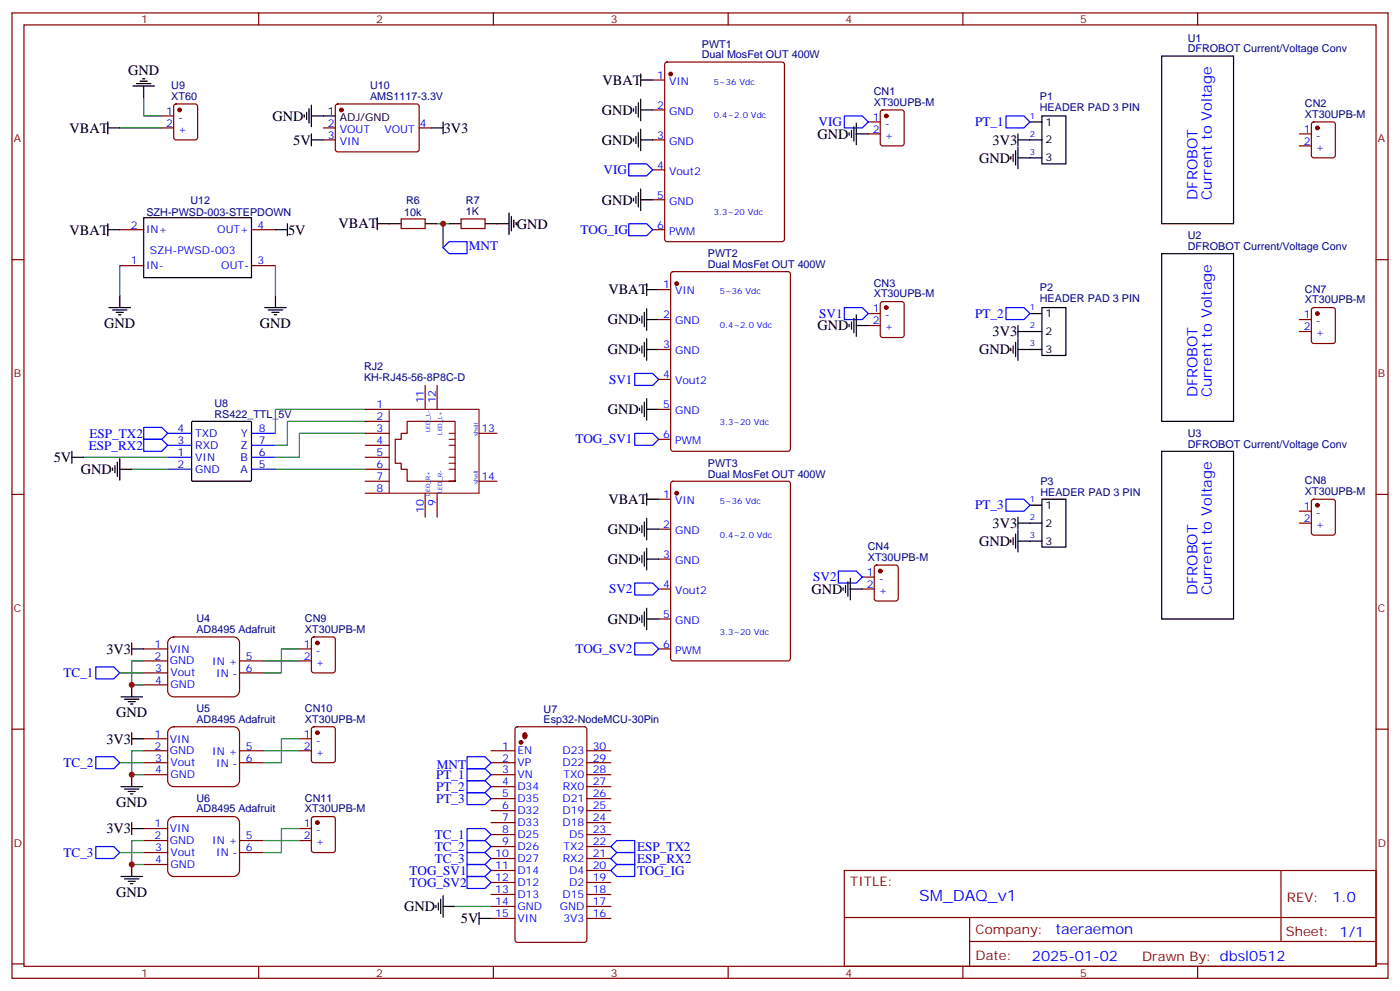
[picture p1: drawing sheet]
<svg xmlns="http://www.w3.org/2000/svg" width="412mm" height="292mm" viewBox="0 0 412 292" stroke-linecap="round" stroke-linejoin="round" font-family="sans-serif">
<g fill="none" stroke="#870000" stroke-width=".35">
<path d="M3.5 3.8h405.4v284.3h-405.4zM7.1 7.3h398.2v277.3h-398.2zM76.2 3.8v3.5M145.3 3.8v3.5M196 18.5l.5-.2h33.9l.6 .4 .1 51.8-.5 .6-34.1 .1-.7-.5v-51.7zM214.5 3.8v3.5M283.6 3.8v3.5M352.8 3.8v3.5M47.6 34.1h3.6M47.6 37.7h3.6M51.4 30.8l.5-.2h5.6l.7 .5v9.4l-.5 .6-5.8 .1-.7-.5v-9.4zM95.2 37.7h3.6"/>
<path d="M99 30.8l.5-.2 23.5 .1 .5 .6-.1 13-.6 .4h-23.6l-.4-.7v-12.7zM123.5 37.7h3.5M192.3 23.6h3.5M192.3 32.4h3.5M255.8 35.9h3.5M255.8 39.4h3.5M259.5 32.6l.5-.2h5.6l.7 .4v9.5l-.4 .6-5.9 .1-.7-.5v-9.4zM382.8 39.4h3.5M386.5 36.1l.5-.2h5.6l.7 .4v9.5l-.4 .6-5.9 .1-.7-.5v-9.4zM95.2 41.2h3.6M192.3 41.2h3.5M192.3 58.8h3.5"/>
<path d="M192.3 50h3.5M382.8 43h3.5M3.5 76.5h3.6M35.3 78.2h7M35.3 67.7h7M74.1 78.2h7M74.1 67.7h7M118.2 64.5h7v2.8h-7zM135.8 64.5h7.1v2.8h-7.1zM192.3 67.7h3.5M405.3 76.5h3.6M194 94.1h3.6"/>
<path d="M194 85.3h3.6M197.8 80.2l.5-.2h33.8l.7 .4v51.8l-.4 .7h-34.1l-.7-.4v-51.8zM255.8 92.4h3.5M255.8 95.9h3.5M259.5 89l.5-.2h5.6l.7 .5v9.4l-.4 .7h-5.9l-.7-.4v-9.5zM382.8 94.1h3.5M382.8 97.6h3.5M386.5 90.8l.5-.2h5.6l.7 .4v9.5l-.4 .6-5.9 .1-.7-.5v-9.4zM125.2 113.5v7.1M128.8 113.5v7.1M194 102.9h3.6M194 111.8h3.6"/>
<path d="M107.6 120.6h7.1M107.6 124.1h7.1M107.6 127.6h7.1M107.6 131.2h7.1M107.6 134.7h7.1M107.6 138.2h7.1M141.1 127.6h5.3M194 120.6h3.6M194 129.4h3.6M3.5 145.6h3.6M107.6 145.3h7.1M107.6 141.7h7.1"/>
<path d="M125.2 145.3v7M128.8 145.3v7M132.3 141.7h1.8h-14.2v-3.5h-1.7v-1.7h-1.8v-7.1h1.8v-1.8h1.7v-3.5h14.2v17.6M141.1 141.7h5.3M194 147h3.6M194 155.9h3.6M197.8 142l.5-.3h33.8l.7 .5v51.8l-.4 .6-34.1 .1-.7-.5v-51.7zM382.8 150.6h3.5M382.8 154.1h3.5M386.5 147.2l.5-.2h5.6l.7 .5v9.4l-.4 .7h-5.9l-.7-.4v-9.5zM405.3 145.6h3.6M194 173.5h3.6"/>
<path d="M194 164.7h3.6M254 170h3.5M254 173.5h3.5M257.8 166.6l.4-.2h5.7l.6 .5 .1 9.4-.5 .7h-5.9l-.6-.4-.1-9.5zM42.3 198.2h7.1M42.3 194.7h7.1M42.3 191.1h7.1M50 188.1l1.2-.5h17.6a1.76 1.76 0 0 1 1.8 1.8v14.1a1.89 1.89 0 0 1-1.8 1.7h-17.6a1.89 1.89 0 0 1-1.8-1.7v-14.1zM70.6 198.2h7M70.6 194.7h7M88.2 194.7h3.5M88.2 191.1h3.5"/>
<path d="M92 187.8l.4-.2h5.7l.6 .4 .1 9.5-.5 .6-5.9 .1-.6-.5-.1-9.4zM194 191.1h3.6M194 182.3h3.6M3.5 214.8h3.6M42.3 217.6h7.1M42.3 201.7h7.1M50 214.6l1.2-.5h17.6a1.76 1.76 0 0 1 1.8 1.7v14.1a1.89 1.89 0 0 1-1.8 1.8h-17.6a1.89 1.89 0 0 1-1.8-1.8v-14.1zM88.2 217.6h3.5M92 214.3l.4-.2h5.7l.6 .4 .1 9.4-.5 .7h-5.9l-.6-.4-.1-9.4zM151.9 214.3l.5-.2h19.8l.6 .4 .1 62.4-.5 .6-20 .1-.7-.5v-62.3zM405.3 214.8h3.6M42.3 224.6h7.1"/>
<path d="M42.3 221.1h7.1M42.3 228.2h7.1M70.6 224.6h7M70.6 221.1h7M88.2 221.1h3.5M144.6 224.6h7.1M144.6 221.1h7.1M144.6 228.2h7.1M144.6 238.8h7.1M144.6 235.2h7.1M144.6 231.7h7.1M172.9 224.6h7"/>
<path d="M172.9 221.1h7M172.9 228.2h7M172.9 238.8h7M172.9 235.2h7M172.9 231.7h7M42.3 251.1h7.1M42.3 247.6h7.1M42.3 254.6h7.1M42.3 244.1h7.1M50 241l1.2-.5h17.6a1.76 1.76 0 0 1 1.8 1.8v14.1a1.89 1.89 0 0 1-1.8 1.8h-17.6a1.89 1.89 0 0 1-1.8-1.8v-14.1zM70.6 251.1h7M70.6 247.6h7"/>
<path d="M88.2 247.6h3.5M88.2 244.1h3.5M92 240.7l.4-.2h5.7l.6 .5 .1 9.4-.5 .7h-5.9l-.6-.5-.1-9.4zM144.6 259.9h7.1M144.6 256.4h7.1M144.6 252.9h7.1M144.6 249.3h7.1M144.6 245.8h7.1M144.6 242.3h7.1M172.9 259.9h7M172.9 256.4h7M172.9 252.9h7"/>
<path d="M172.9 249.3h7M172.9 245.8h7M172.9 242.3h7M248.7 256.4h156.6v28.2h-156.6zM377.3 256.4v20.9M144.6 270.5h7.1M144.6 267h7.1M144.6 263.5h7.1M172.9 270.5h7M172.9 267h7M172.9 263.5h7M248.7 270.2h156.5"/>
<path d="M285.6 277.3h119.6M285.6 270.2v14.2M3.5 283.9h3.6M76.2 284.6v3.5M145.3 284.6v3.5M214.5 284.6v3.5M283.6 284.6v3.5M352.8 284.6v3.5M405.3 283.9h3.6"/>
</g>
<g fill="#870000" stroke="#870000" stroke-width=".35">
<path d="M154.2 216.1a.76 .76 0 0 1 1 .2 .76 .76 0 0 1-.2 1 .76 .76 0 0 1-1-.2 .76 .76 0 0 1 .2-1z"/>
<circle cx="153.5" cy="218.7" r=".53"/>
<circle cx="52.9" cy="32.4" r=".53"/>
<circle cx="100.5" cy="32.4" r=".53"/>
<circle cx="261.1" cy="34.1" r=".53"/>
<circle cx="261.1" cy="90.6" r=".53"/>
<circle cx="259.3" cy="168.2" r=".53"/>
<circle cx="388.1" cy="37.7" r=".53"/>
<circle cx="388.1" cy="92.4" r=".53"/>
<circle cx="388.1" cy="148.8" r=".53"/>
<circle cx="93.5" cy="189.4" r=".53"/>
<circle cx="93.5" cy="215.8" r=".53"/>
<circle cx="93.5" cy="242.3" r=".53"/>
<circle cx="197.6" cy="21.8" r=".53"/>
<circle cx="199.3" cy="83.5" r=".53"/>
<circle cx="199.3" cy="145.3" r=".53"/>
</g>
<g fill="none" stroke="#000" stroke-width=".35">
<path d="M342.2 16.5h21.2v49.4h-21.2zM31.7 35.9v3.5M31.7 37.7h3.6M39.2 25.3h6.3M40.2 24.6h4.2M41.3 23.9h2.1M42 23.2h.7M42.3 25.3v3.6M89.6 33.8v.7M90.3 33.1v2.1M91 32v4.3M91.7 34.1h7.1"/>
<path d="M91.7 31v6.3M91.7 39.4v3.6M127 37.7h3.5M130.5 35.9v3.5M186.6 32v.7M187.3 31.3v2.1M188 30.3v4.2M188 39.1v4.2M188.7 21.8v3.5M188.7 29.2v6.4M188.7 38v6.4M188.7 23.6h3.6"/>
<path d="M188.7 32.4h3.6M250.1 39.1v.7M250.8 38.4v2.1M251.5 37.3v4.3M252.2 39.4h3.6M252.2 36.3v6.3M299.9 39.4v3.6M303.4 35.9h3.5M306.9 34.1h7.1v14.2h-7.1zM91.7 41.2h3.5M186.6 40.9v.7M186.6 58.5v.7"/>
<path d="M187.3 40.1v2.2M187.3 57.8v2.1M188 56.7v4.3M188.7 41.2h3.6M188.7 58.8h3.6M188.7 55.7v6.3M297.7 46.1v.7M298.4 45.4v2.2M299.2 44.4v4.2M299.9 41.2h7M299.9 46.5h7M299.9 43.3v6.4"/>
<path d="M31.7 67.7h3.6M31.7 65.9v3.5M42.3 64.1h31.8v17.7h-31.8zM81.1 67.7h3.6M84.7 65.9v3.5M111.1 65.9h7.1M111.1 64.1v3.6M125.2 65.9h3.6M132.3 65.9h3.5M142.9 65.9h7M149.9 62.7v6.4M150.6 63.8v4.2"/>
<path d="M151.3 64.8v2.2M152 65.5v.8M342.2 74.7h21.2v49.4h-21.2zM32.1 90.6h6.4M33.2 91.3h4.2M34.2 92h2.1M34.9 92.7h.7M35.3 87.1v3.5M78 90.6h6.3M79 91.3h4.3M80.1 92h2.1M80.8 92.7h.7"/>
<path d="M81.1 87.1v3.5M188.4 93.8v.7M189.1 93.1v2.1M189.8 92v4.2M190.5 83.5v3.6M190.5 90.9v6.4M190.5 99.8v6.3M190.5 94.1h3.5M190.5 85.3h3.5M250.1 95.5v.7M250.8 94.8v2.1M251.5 93.8v4.2"/>
<path d="M252.2 92.7v6.4M252.2 95.9h3.6M299.9 97.6h7M299.9 95.9v3.5M299.9 99.8v6.3M303.4 92.4h3.5M306.9 90.6h7.1v14.1h-7.1zM188.4 102.6v.7M189.1 101.9v2.1M189.1 119.5v2.1M189.8 100.8v4.3M189.8 118.5v4.2"/>
<path d="M190.5 102.9h3.5M190.5 117.4v6.4M297.7 102.6v.7M298.4 101.9v2.1M299.2 100.8v4.3M299.9 102.9h7M21.2 134.7h3.5M21.2 132.9v3.6M33.2 137.9v.7M33.9 137.2v2.1M34.6 136.1v4.2M35.3 135v6.4"/>
<path d="M35.3 138.2h3.5M56.5 124.3l.3-.2 17.1 .1 .2 .3-.1 17.1-.3 .1h-17.1l-.2-.3zM188.4 120.2v.7M190.5 120.6h3.5M342.2 132.9h21.2v49.4h-21.2zM188.4 155.5v.7M189.1 154.8v2.1M189.8 153.7v4.3M190.5 145.3v3.5M190.5 152.7v6.3M190.5 147h3.5M190.5 155.9h3.5"/>
<path d="M297.7 159v.7M298.4 158.3v2.1M299.2 157.3v4.2M299.9 154.1h7M299.9 159.4h7M299.9 152.3v3.6M299.9 156.2v6.4M303.4 148.8h3.5M306.9 147h7.1v14.1h-7.1zM188.4 164.3v.7M189.1 163.6v2.1M189.8 162.6v4.2"/>
<path d="M190.5 161.5v6.4M190.5 179.1v6.4M190.5 164.7h3.5M248.4 173.1v.7M249.1 172.4v2.2M249.8 171.4v4.2M250.5 173.5h3.5M250.5 170.3v6.4M38.8 189.4v3.5M38.8 191.1h3.5M188.4 182v.7M189.1 181.3v2.1"/>
<path d="M189.8 180.2v4.2M190.5 182.3h3.5M35.6 205.2h6.4M36.7 206h4.2M37.7 206.7h2.2M38.5 207.4h.7M38.8 201.7v3.5M38.8 215.8v3.6M38.8 217.6h3.5M35.6 231.7h6.4M36.7 232.4h4.2M37.7 233.1h2.2"/>
<path d="M38.5 233.8h.7M38.8 228.2v3.5M35.6 258.2h6.4M36.7 258.9h4.2M37.7 259.6h2.2M38.8 242.3v3.5M38.8 254.6v3.6M38.8 244.1h3.5M38.5 260.3h.7M128.4 266.6v.7M129.1 265.9v2.1M129.8 264.9v4.2"/>
<path d="M130.5 267h3.6M130.5 263.8v6.4M141.1 270.5h3.5M141.1 268.7v3.6"/>
</g>
<path d="M49.4 134.7h7M49.4 138.2h7M49.4 131.2h7M49.4 127.6h7M74.1 134.7h7M74.1 138.2h7M74.1 131.2h7M74.1 127.6h7" fill="none" stroke="#00c" stroke-width=".35"/>
<g fill="none" stroke="#008700" stroke-width=".35">
<path d="M35.3 37.7h12.3M42.3 28.9v5.2h5.3M35.3 78.2v8.9M81.1 78.2v8.9M128.8 65.9h3.5M130.5 65.9v7.1M24.7 134.7h24.7M38.8 138.2h10.6M81.1 138.2h26.5M107.6 120.6h-26.5v7M107.6 124.1h-22.9v7.1h-3.6M107.6 127.6h-19.4v7.1h-7.1"/>
<path d="M35.3 198.2h7M42.3 194.7h-3.5v7h3.5M77.6 194.7h10.6M88.2 191.1h-5.3v7.1h-5.3M88.2 217.6h-5.3v7h-5.3M35.3 224.6h7M42.3 221.1h-3.5v7.1h3.5M77.6 221.1h10.6M35.3 251.1h7M42.3 247.6h-3.5v7h3.5M77.6 247.6h10.6M88.2 244.1h-5.3v7h-5.3"/>
<path d="M134.1 267h10.5"/>
</g>
<g fill="none" stroke="#00f" stroke-width=".35">
<path d="M248.7 34.1h5.3l1.8 1.8-1.8 1.8h-5.3zM296.3 34.1h5.3l1.8 1.8-1.8 1.8h-5.3zM185.2 48.3h5.3l1.8 1.7-1.8 1.8h-5.3zM130.5 73l1.8-1.8h5.3v3.5h-5.3zM185.2 65.9h5.3l1.8 1.8-1.8 1.7h-5.3zM248.7 90.6h5.3l1.8 1.8-1.8 1.7h-5.3zM296.3 90.6h5.3l1.8 1.8-1.8 1.7h-5.3zM187 110h5.3l1.7 1.8-1.7 1.7h-5.3zM42.3 125.9h5.3l1.8 1.7-1.8 1.8h-5.3zM42.3 129.4h5.3l1.8 1.8-1.8 1.7h-5.3zM187 127.6h5.3l1.7 1.8-1.7 1.8h-5.3zM296.3 147h5.3l1.8 1.8-1.8 1.8h-5.3z"/>
<path d="M187 171.7h5.3l1.7 1.8-1.7 1.8h-5.3zM246.9 168.2h5.3l1.8 1.8-1.8 1.7h-5.3zM28.2 196.4h5.3l1.8 1.8-1.8 1.8h-5.3zM187 189.4h5.3l1.7 1.7-1.7 1.8h-5.3zM28.2 222.9h5.3l1.8 1.7-1.8 1.8h-5.3zM137.6 233.5h5.3l1.7 1.7-1.7 1.8h-5.3zM137.6 229.9h5.3l1.7 1.8-1.7 1.8h-5.3zM137.6 226.4h5.3l1.7 1.8-1.7 1.7h-5.3zM137.6 222.9h5.3l1.7 1.7-1.7 1.8h-5.3zM28.2 249.3h5.3l1.8 1.8-1.8 1.8h-5.3zM137.6 251.1h5.3l1.7 1.8-1.7 1.7h-5.3zM137.6 247.6h5.3l1.7 1.7-1.7 1.8h-5.3z"/>
<path d="M137.6 244.1h5.3l1.7 1.7-1.7 1.8h-5.3zM137.6 254.6h5.3l1.7 1.8-1.7 1.8h-5.3zM137.6 258.2h5.3l1.7 1.7-1.7 1.8h-5.3zM179.9 249.3l1.8-1.7h5.3v3.5h-5.3zM179.9 256.4l1.8-1.8h5.3v3.6h-5.3zM181.7 251.1h5.3v3.5h-5.3l-1.8-1.7z"/>
</g>
<path d="M114.7 120.6h26.4v24.7h-26.4zM132.3 138.2h1.8M132.3 136.5h1.8M132.3 134.7h1.8M132.3 131.2h1.8M132.3 129.4h1.8M132.3 127.6h1.8" fill="none" stroke="#8c2424" stroke-width=".35"/>
<g fill="#c00">
<circle cx="38.8" cy="254.6" r=".88"/>
<circle cx="38.8" cy="228.2" r=".88"/>
<circle cx="38.8" cy="201.7" r=".88"/>
<circle cx="130.5" cy="65.9" r=".88"/>
</g>
<text font-size="4.6" fill="#00f" x="270.8" y="265.4">SM_DAQ_v1</text>
<g font-size="4.2">
<text x="37.7" y="22.2">GND</text>
<text x="177.4" y="25">VBAT</text>
<text x="80.3" y="35.6">GND</text>
<text x="177.3" y="33.8">GND</text>
<text x="20.5" y="39.1">VBAT</text>
<text x="130.7" y="39.1">3V3</text>
<text x="240.8" y="40.9">GND</text>
<text x="86.4" y="42.6">5V</text>
<text x="177.3" y="42.6">GND</text>
<text x="288.4" y="47.9">GND</text>
<text x="292.4" y="42.6">3V3</text>
<text x="177.3" y="60.3">GND</text>
<text x="20.5" y="69.1">VBAT</text>
<text x="84.8" y="69.1">5V</text>
<text x="99.7" y="67.3">VBAT</text>
<text x="152.2" y="67.3">GND</text>
<text x="179.2" y="86.7">VBAT</text>
<text x="179" y="95.6">GND</text>
<text x="30.7" y="96.6">GND</text>
<text x="76.6" y="96.6">GND</text>
<text x="240.8" y="97.3">GND</text>
<text x="292.4" y="99.1">3V3</text>
<text x="179" y="104.4">GND</text>
<text x="288.4" y="104.4">GND</text>
<text x="179" y="122">GND</text>
<text x="15.8" y="136.1">5V</text>
<text x="23.8" y="139.6">GND</text>
<text x="179.2" y="148.4">VBAT</text>
<text x="292.4" y="155.5">3V3</text>
<text x="179" y="157.3">GND</text>
<text x="288.4" y="160.8">GND</text>
<text x="179" y="166.1">GND</text>
<text x="239" y="174.9">GND</text>
<text x="179" y="183.7">GND</text>
<text x="31.3" y="192.6">3V3</text>
<text x="34.2" y="211.3">GND</text>
<text x="31.3" y="219">3V3</text>
<text x="34.2" y="237.8">GND</text>
<text x="31.3" y="245.5">3V3</text>
<text x="34.2" y="264.2">GND</text>
<text x="119.1" y="268.4">GND</text>
<text x="135.8" y="271.9">5V</text>
</g>
<g font-size="4.2" fill="#00f">
<text x="352.8" y="58.8" transform="rotate(-90 352.8 58.8)">DFROBOT</text>
<text x="357" y="58.8" transform="rotate(-90 357 58.8)">Current to Voltage</text>
<text x="352.8" y="117.1" transform="rotate(-90 352.8 117.1)">DFROBOT</text>
<text x="357" y="117.1" transform="rotate(-90 357 117.1)">Current to Voltage</text>
<text x="352.8" y="175.3" transform="rotate(-90 352.8 175.3)">DFROBOT</text>
<text x="357" y="175.3" transform="rotate(-90 357 175.3)">Current to Voltage</text>
<text x="392.5" y="265.7">1.0</text>
<text x="310.9" y="275.2">taeraemon</text>
<text x="304" y="283">2025-01-02</text>
</g>
<g font-size="3.9" fill="#00f">
<text x="241.1" y="37.1">VIG</text>
<text x="287.2" y="37.2">PT_1</text>
<text x="177.8" y="51.1">VIG</text>
<text x="171" y="68.9">TOG_IG</text>
<text x="138.1" y="73.6">MNT</text>
<text x="241.3" y="93.7">SV1</text>
<text x="287.2" y="93.6">PT_2</text>
<text x="179.4" y="113">SV1</text>
<text x="26.4" y="128.9">ESP_TX2</text>
<text x="169.5" y="130.6">TOG_SV1</text>
<text x="26.2" y="132.4">ESP_RX2</text>
<text x="287.2" y="150.1">PT_3</text>
<text x="239.5" y="171.3">SV2</text>
<text x="179.4" y="174.7">SV2</text>
<text x="169.5" y="192.3">TOG_SV2</text>
<text x="18.7" y="199.4">TC_1</text>
<text x="18.7" y="225.9">TC_2</text>
<text x="128.7" y="226.5">MNT</text>
<text x="128.5" y="233">PT_2</text>
<text x="128.5" y="229.4">PT_1</text>
<text x="128.5" y="236.5">PT_3</text>
<text x="128.1" y="250.6">TC_2</text>
<text x="128.1" y="247.1">TC_1</text>
<text x="187.7" y="250.7">ESP_TX2</text>
<text x="18.7" y="252.4">TC_3</text>
<text x="120.6" y="257.8">TOG_SV1</text>
<text x="128.1" y="254.1">TC_3</text>
<text x="187.7" y="257.8">TOG_IG</text>
<text x="187.7" y="254.2">ESP_RX2</text>
<text x="120.6" y="261.3">TOG_SV2</text>
</g>
<g font-size="3.9" fill="#800">
<text x="250.5" y="261">TITLE:</text>
<text x="379.1" y="265.7">REV:</text>
<text x="287.4" y="275.2">Company:</text>
<text x="378.7" y="275.8">Sheet: 1/1</text>
<text x="287.4" y="282.9">Date:</text>
<text x="336.4" y="282.9">Drawn By: dbsl0512</text>
</g>
<g font-size="3.2" fill="#800">
<text x="41.6" y="6.8">1</text>
<text x="110.8" y="6.8">2</text>
<text x="179.9" y="6.8">3</text>
<text x="249.1" y="6.8">4</text>
<text x="318.2" y="6.8">5</text>
<text x="4.1" y="41.9">A</text>
<text x="405.9" y="41.9">A</text>
<text x="4.1" y="111.1">B</text>
<text x="405.9" y="111.1">B</text>
<text x="4.1" y="180.2">C</text>
<text x="405.9" y="180.2">C</text>
<text x="4.1" y="249.3">D</text>
<text x="405.9" y="249.3">D</text>
<text x="41.6" y="287.6">1</text>
<text x="110.8" y="287.6">2</text>
<text x="179.9" y="287.6">3</text>
<text x="249.1" y="287.6">4</text>
<text x="318.2" y="287.6">5</text>
</g>
<g font-size="3.2" fill="#000080">
<text x="206.7" y="17.2">Dual MosFet OUT 400W</text>
<text x="206.7" y="14">PWT1</text>
<text x="349.9" y="15.5">DFROBOT Current/Voltage Conv</text>
<text x="349.9" y="12.3">U1</text>
<text x="50.5" y="29.4">XT60</text>
<text x="50.5" y="26.2">U9</text>
<text x="109" y="29.5">AMS1117-3.3V</text>
<text x="109" y="26.3">U10</text>
<text x="257.4" y="28">CN1</text>
<text x="306.3" y="29.4">P1</text>
<text x="257.4" y="31.2">XT30UPB-M</text>
<text x="306.3" y="32.6">HEADER PAD 3 PIN</text>
<text x="384.4" y="34.7">XT30UPB-M</text>
<text x="384.4" y="31.5">CN2</text>
<text x="43.1" y="63.5">SZH-PWSD-003-STEPDOWN</text>
<text x="56.1" y="60">U12</text>
<text x="119" y="63.5">10k</text>
<text x="119.6" y="60.2">R6</text>
<text x="137.2" y="63.4">1K</text>
<text x="137.2" y="60.2">R7</text>
<text x="349.9" y="70.5">U2</text>
<text x="208.5" y="75.8">PWT2</text>
<text x="349.9" y="73.7">DFROBOT Current/Voltage Conv</text>
<text x="208.5" y="79">Dual MosFet OUT 400W</text>
<text x="257.4" y="87.6">XT30UPB-M</text>
<text x="257.4" y="84.4">CN3</text>
<text x="306.3" y="89">HEADER PAD 3 PIN</text>
<text x="306.3" y="85.8">P2</text>
<text x="384.4" y="89.4">XT30UPB-M</text>
<text x="384.4" y="86.2">CN7</text>
<text x="107.2" y="112.1">KH-RJ45-56-8P8C-D</text>
<text x="107.2" y="108.9">RJ2</text>
<text x="63.2" y="119.9">U8</text>
<text x="63.2" y="123">RS422_TTL_5V</text>
<text x="349.9" y="131.9">DFROBOT Current/Voltage Conv</text>
<text x="349.9" y="128.7">U3</text>
<text x="208.5" y="137.5">PWT3</text>
<text x="208.5" y="140.7">Dual MosFet OUT 400W</text>
<text x="306.5" y="142.8">P3</text>
<text x="384.4" y="142.6">CN8</text>
<text x="306.5" y="146">HEADER PAD 3 PIN</text>
<text x="384.4" y="145.8">XT30UPB-M</text>
<text x="255.6" y="165.2">XT30UPB-M</text>
<text x="255.6" y="162">CN4</text>
<text x="57.9" y="183.2">U4</text>
<text x="89.8" y="183.2">CN9</text>
<text x="57.9" y="186.4">AD8495 Adafruit</text>
<text x="89.8" y="186.4">XT30UPB-M</text>
<text x="57.9" y="209.7">U5</text>
<text x="89.8" y="209.7">CN10</text>
<text x="57.9" y="212.8">AD8495 Adafruit</text>
<text x="89.8" y="212.8">XT30UPB-M</text>
<text x="160.1" y="213">Esp32-NodeMCU-30Pin</text>
<text x="160.1" y="210.1">U7</text>
<text x="57.9" y="239.3">AD8495 Adafruit</text>
<text x="57.9" y="236.1">U6</text>
<text x="89.8" y="239.3">XT30UPB-M</text>
<text x="89.8" y="236.1">CN11</text>
</g>
<g font-size="3.2" fill="#00f">
<text x="193.6" y="23.2">1</text>
<text x="197.1" y="25">VIN</text>
<text x="49" y="33.8">1</text>
<text x="52.5" y="35.6">-</text>
<text x="193.6" y="32">2</text>
<text x="197.1" y="33.8">GND</text>
<text x="257.1" y="35.6">1</text>
<text x="49" y="37.3">2</text>
<text x="52.5" y="39.1">+</text>
<text x="96.6" y="37.3">2</text>
<text x="96.6" y="40.9">3</text>
<text x="100.1" y="39.1">VOUT</text>
<text x="113.2" y="39.1">VOUT</text>
<text x="123.6" y="37.3">4</text>
<text x="193.6" y="40.9">3</text>
<text x="257.1" y="39.1">2</text>
<text x="260.6" y="37.3">-</text>
<text x="260.6" y="40.9">+</text>
<text x="384.1" y="39.1">1</text>
<text x="387.6" y="40.9">-</text>
<text x="100.1" y="42.6">VIN</text>
<text x="197.1" y="42.6">GND</text>
<text x="384.1" y="42.6">2</text>
<text x="387.6" y="44.4">+</text>
<text x="193.6" y="49.7">4</text>
<text x="197.1" y="51.4">Vout2</text>
<text x="193.6" y="58.5">5</text>
<text x="197.1" y="60.3">GND</text>
<text x="38.6" y="67.3">2</text>
<text x="43" y="68.7">IN+</text>
<text x="64" y="68.7">OUT+</text>
<text x="75.8" y="67.3">4</text>
<text x="193.6" y="67.3">6</text>
<text x="197.1" y="69.1">PWM</text>
<text x="38.6" y="77.9">1</text>
<text x="44.1" y="74.7">SZH-PWSD-003</text>
<text x="75.8" y="77.9">3</text>
<text x="43" y="79.3">IN-</text>
<text x="65.2" y="79.3">OUT-</text>
<text x="195.4" y="84.9">1</text>
<text x="198.9" y="86.7">VIN</text>
<text x="195.4" y="93.8">2</text>
<text x="198.9" y="95.5">GND</text>
<text x="257.1" y="92">1</text>
<text x="257.1" y="95.5">2</text>
<text x="260.6" y="93.8">-</text>
<text x="384.1" y="93.8">1</text>
<text x="387.6" y="95.5">-</text>
<text x="260.6" y="97.3">+</text>
<text x="384.1" y="97.3">2</text>
<text x="387.6" y="99.1">+</text>
<text x="195.4" y="102.6">3</text>
<text x="198.9" y="104.4">GND</text>
<text x="195.4" y="111.4">4</text>
<text x="198.9" y="113.2">Vout2</text>
<text x="124.9" y="118.8" transform="rotate(-90 124.9 118.8)">11</text>
<text x="128.4" y="118.8" transform="rotate(-90 128.4 118.8)">12</text>
<text x="110.9" y="120.2">1</text>
<text x="110.9" y="123.8">2</text>
<text x="195.4" y="120.2">5</text>
<text x="198.9" y="122">GND</text>
<text x="110.9" y="127.3">3</text>
<text x="110.9" y="130.8">4</text>
<text x="141.8" y="127.3">13</text>
<text x="195.4" y="129">6</text>
<text x="198.9" y="130.8">PWM</text>
<text x="110.9" y="134.3">5</text>
<text x="110.9" y="137.9">6</text>
<text x="110.9" y="141.4">7</text>
<text x="141.8" y="141.4">14</text>
<text x="110.9" y="144.9">8</text>
<text x="128.4" y="149.1" transform="rotate(-90 128.4 149.1)">9</text>
<text x="195.4" y="146.7">1</text>
<text x="198.9" y="148.4">VIN</text>
<text x="124.9" y="151.1" transform="rotate(-90 124.9 151.1)">10</text>
<text x="195.4" y="155.5">2</text>
<text x="384.1" y="150.2">1</text>
<text x="384.1" y="153.7">2</text>
<text x="387.6" y="152">-</text>
<text x="387.6" y="155.5">+</text>
<text x="198.9" y="157.3">GND</text>
<text x="195.4" y="164.3">3</text>
<text x="198.9" y="166.1">GND</text>
<text x="195.4" y="173.1">4</text>
<text x="255.3" y="169.6">1</text>
<text x="255.3" y="173.1">2</text>
<text x="258.8" y="171.4">-</text>
<text x="198.9" y="174.9">Vout2</text>
<text x="258.8" y="174.9">+</text>
<text x="195.4" y="182">5</text>
<text x="198.9" y="183.7">GND</text>
<text x="45.5" y="190.8">1</text>
<text x="89.5" y="190.8">1</text>
<text x="195.4" y="190.8">6</text>
<text x="45.5" y="194.3">2</text>
<text x="45.7" y="197.8">3</text>
<text x="50" y="195.7">GND</text>
<text x="50" y="192.3">VIN</text>
<text x="62.5" y="195.8">IN +</text>
<text x="72.4" y="197.8">6</text>
<text x="72.4" y="194.3">5</text>
<text x="89.5" y="194.3">2</text>
<text x="93" y="192.5">-</text>
<text x="93" y="196.1">+</text>
<text x="198.9" y="192.5">PWM</text>
<text x="45.7" y="201.4">4</text>
<text x="50.2" y="202.8">GND</text>
<text x="50.2" y="199.2">Vout</text>
<text x="63.7" y="199.3">IN -</text>
<text x="45.5" y="220.8">2</text>
<text x="45.5" y="217.2">1</text>
<text x="50" y="218.7">VIN</text>
<text x="72.4" y="220.8">5</text>
<text x="89.5" y="217.2">1</text>
<text x="89.5" y="220.8">2</text>
<text x="93" y="219">-</text>
<text x="147.9" y="220.8">1</text>
<text x="174.6" y="220.8">30</text>
<text x="45.7" y="227.8">4</text>
<text x="45.7" y="224.3">3</text>
<text x="50" y="222.2">GND</text>
<text x="50.2" y="225.7">Vout</text>
<text x="62.5" y="222.3">IN +</text>
<text x="63.7" y="225.8">IN -</text>
<text x="72.4" y="224.3">6</text>
<text x="93" y="222.5">+</text>
<text x="147.9" y="227.8">3</text>
<text x="147.9" y="224.3">2</text>
<text x="152.4" y="225.7">VP</text>
<text x="152.4" y="222.2">EN</text>
<text x="165.7" y="225.7">D22</text>
<text x="165.7" y="222.2">D23</text>
<text x="174.6" y="227.8">28</text>
<text x="174.6" y="224.3">29</text>
<text x="50.2" y="229.2">GND</text>
<text x="147.9" y="231.4">4</text>
<text x="152.4" y="232.8">D34</text>
<text x="152.4" y="229.2">VN</text>
<text x="165.8" y="232.8">RX0</text>
<text x="166" y="229.2">TX0</text>
<text x="174.6" y="231.4">27</text>
<text x="147.9" y="238.4">6</text>
<text x="147.9" y="234.9">5</text>
<text x="152.4" y="239.8">D32</text>
<text x="152.4" y="236.3">D35</text>
<text x="165.7" y="239.8">D19</text>
<text x="165.7" y="236.3">D21</text>
<text x="174.6" y="238.4">25</text>
<text x="174.6" y="234.9">26</text>
<text x="45.5" y="243.7">1</text>
<text x="50" y="245.2">VIN</text>
<text x="89.5" y="243.7">1</text>
<text x="93" y="245.5">-</text>
<text x="147.9" y="245.5">8</text>
<text x="147.9" y="241.9">7</text>
<text x="152.4" y="243.3">D33</text>
<text x="165.7" y="243.3">D18</text>
<text x="174.6" y="245.5">23</text>
<text x="174.6" y="241.9">24</text>
<text x="45.5" y="247.2">2</text>
<text x="45.7" y="250.8">3</text>
<text x="50" y="248.6">GND</text>
<text x="62.5" y="248.7">IN +</text>
<text x="72.4" y="250.8">6</text>
<text x="72.4" y="247.2">5</text>
<text x="89.5" y="247.2">2</text>
<text x="93" y="249">+</text>
<text x="147.9" y="249">9</text>
<text x="152.4" y="250.4">D26</text>
<text x="152.4" y="246.9">D25</text>
<text x="166" y="250.4">TX2</text>
<text x="167.7" y="246.9">D5</text>
<text x="174.6" y="249">22</text>
<text x="45.7" y="254.3">4</text>
<text x="50.2" y="255.7">GND</text>
<text x="50.2" y="252.2">Vout</text>
<text x="63.7" y="252.3">IN -</text>
<text x="145.9" y="256">11</text>
<text x="145.9" y="252.5">10</text>
<text x="152.4" y="257.5">D14</text>
<text x="152.4" y="253.9">D27</text>
<text x="165.8" y="253.9">RX2</text>
<text x="167.7" y="257.5">D4</text>
<text x="174.6" y="256">20</text>
<text x="174.6" y="252.5">21</text>
<text x="145.9" y="263.1">13</text>
<text x="145.9" y="259.6">12</text>
<text x="152.4" y="261">D12</text>
<text x="167.7" y="261">D2</text>
<text x="174.6" y="263.1">18</text>
<text x="174.6" y="259.6">19</text>
<text x="145.9" y="266.6">14</text>
<text x="152.4" y="268">GND</text>
<text x="152.4" y="264.5">D13</text>
<text x="164.9" y="268">GND</text>
<text x="165.7" y="264.5">D15</text>
<text x="174.6" y="266.6">17</text>
<text x="145.9" y="270.2">15</text>
<text x="152.4" y="271.6">VIN</text>
<text x="166" y="271.6">3V3</text>
<text x="174.6" y="270.2">16</text>
</g>
<g font-size="3.2">
<text x="96.6" y="33.8">1</text>
<text x="100.1" y="35.6">ADJ/GND</text>
<text x="308" y="37">1</text>
<text x="308" y="42.3">2</text>
<text x="308" y="47.6">3</text>
<text x="308" y="93.4">1</text>
<text x="308" y="98.7">2</text>
<text x="308" y="104">3</text>
<text x="308" y="149.9">1</text>
<text x="308" y="155.2">2</text>
<text x="308" y="160.4">3</text>
</g>
<g font-size="3.2" fill="#00c">
<text x="52.3" y="130.8">3</text>
<text x="52.3" y="127.3">4</text>
<text x="57.5" y="128.7">TXD</text>
<text x="71.1" y="128.7">Y</text>
<text x="76.2" y="130.8">7</text>
<text x="76.2" y="127.3">8</text>
<text x="52.3" y="134.3">1</text>
<text x="52.3" y="137.9">2</text>
<text x="57.5" y="135.7">VIN</text>
<text x="57.5" y="132.2">RXD</text>
<text x="70.9" y="135.7">B</text>
<text x="70.9" y="132.2">Z</text>
<text x="76.2" y="137.9">5</text>
<text x="76.2" y="134.3">6</text>
<text x="57.5" y="139.3">GND</text>
<text x="70.9" y="139.3">A</text>
</g>
<g font-size="2.5" fill="#00f">
<text x="210.3" y="25">5~36 Vdc</text>
<text x="210.3" y="34.9">0.4~2.0 Vdc</text>
<text x="303.4" y="35">1</text>
<text x="303.4" y="40.2">2</text>
<text x="303.4" y="45.5">3</text>
<text x="210.3" y="63.4">3.3~20 Vdc</text>
<text x="212" y="86.7">5~36 Vdc</text>
<text x="303.4" y="91.4">1</text>
<text x="212" y="96.6">0.4~2.0 Vdc</text>
<text x="303.4" y="96.7">2</text>
<text x="303.4" y="102">3</text>
<text x="212" y="125.2">3.3~20 Vdc</text>
<text x="212" y="148.4">5~36 Vdc</text>
<text x="303.4" y="147.8">1</text>
<text x="303.4" y="153.1">2</text>
<text x="212" y="158.3">0.4~2.0 Vdc</text>
<text x="303.4" y="158.4">3</text>
<text x="212" y="186.9">3.3~20 Vdc</text>
</g>
<g font-size="1.8" fill="#00f">
<text x="126.7" y="127.2" transform="rotate(-90 126.7 127.2)">LED_L-</text>
<text x="130.2" y="128" transform="rotate(-90 130.2 128)">LED_L+</text>
<text x="140.8" y="128.4" transform="rotate(-90 140.8 128.4)">shell</text>
<text x="140.8" y="142.5" transform="rotate(-90 140.8 142.5)">shell</text>
<text x="126.7" y="145.9" transform="rotate(-90 126.7 145.9)">LED_R+</text>
<text x="130.2" y="145.2" transform="rotate(-90 130.2 145.2)">LED_R-</text>
</g>
</svg>
